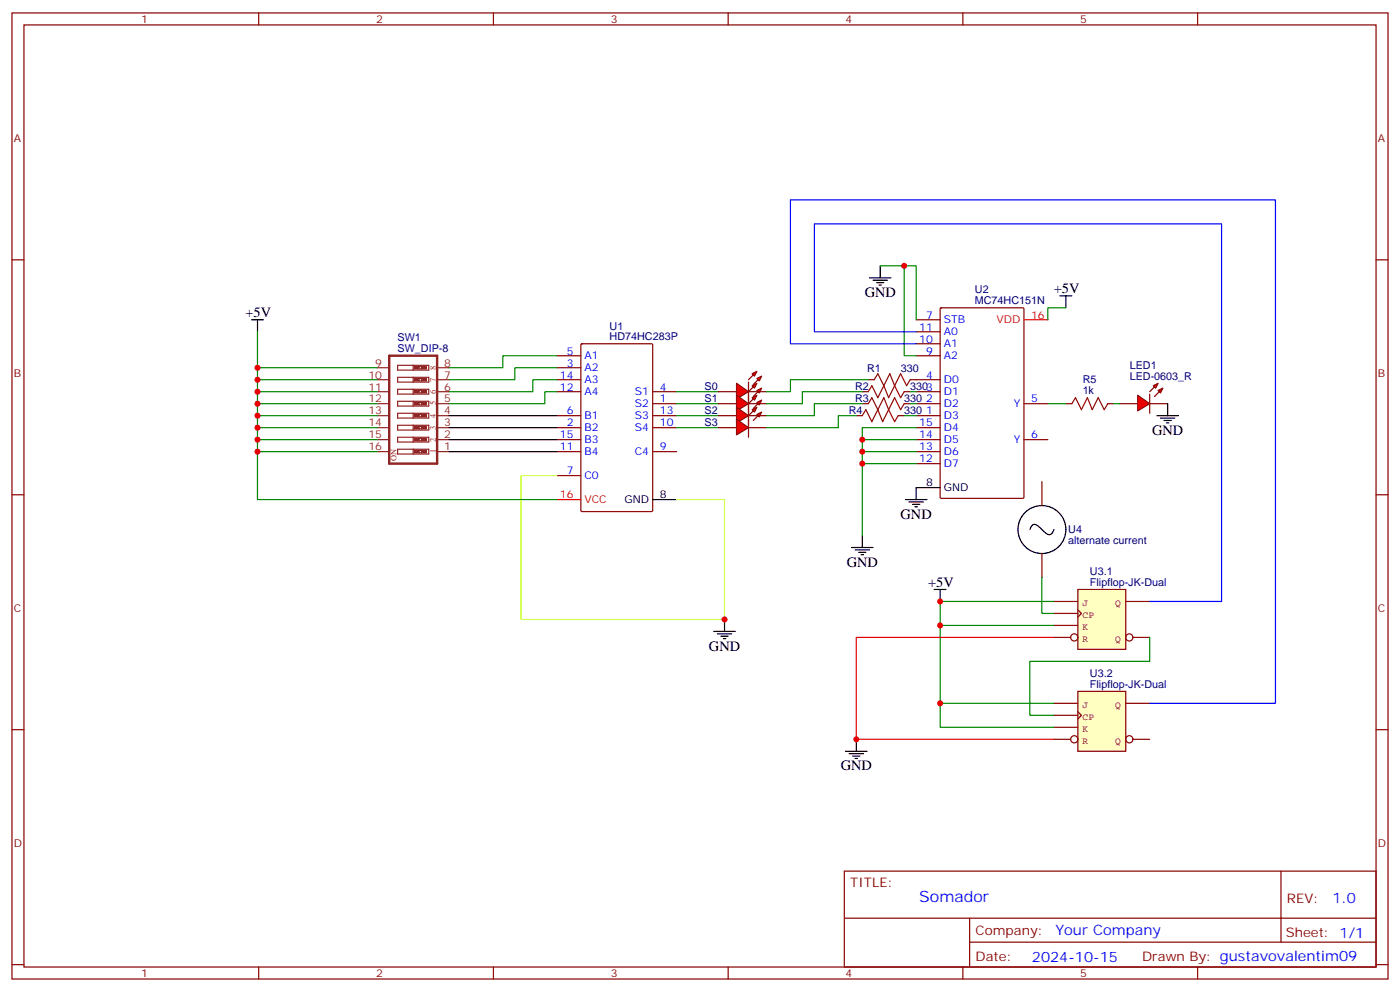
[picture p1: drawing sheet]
<svg xmlns="http://www.w3.org/2000/svg" width="412mm" height="292mm" viewBox="0 0 412 292" stroke-linecap="round" stroke-linejoin="round" font-family="sans-serif">
<g fill="none" stroke="#870000" stroke-width=".35">
<path d="M3.5 3.8h405.4v284.3h-405.4zM7.1 7.3h398.2v277.3h-398.2zM76.2 3.8v3.5M145.3 3.8v3.5M214.5 3.8v3.5M283.6 3.8v3.5M352.8 3.8v3.5M3.5 76.5h3.6M405.3 76.5h3.6M164 108.2h7.1M164 115.3h7.1M164 104.7h7.1"/>
<path d="M164 111.8h7.1M171.2 101.4l.2-.2h20.5l.3 .2 .1 48.8-.2 .3-20.7 .1-.3-.2zM192.3 118.8h7M192.3 115.3h7M164 125.9h7.1M164 122.3h7.1M164 140h7.1M164 132.9h7.1M164 129.4h7.1M192.3 125.9h7M192.3 122.3h7M192.3 132.9h7"/>
<path d="M3.5 145.6h3.6M405.3 145.6h3.6M3.5 214.8h3.6M405.3 214.8h3.6M248.7 256.4h156.6v28.2h-156.6zM377.3 256.4v20.9M248.7 270.2h156.5M285.6 277.3h119.6M285.6 270.2v14.2M3.5 283.9h3.6M76.2 284.6v3.5M145.3 284.6v3.5"/>
<path d="M214.5 284.6v3.5M283.6 284.6v3.5M352.8 284.6v3.5M405.3 283.9h3.6"/>
</g>
<path d="M74.1 94.1h3.5M75.8 94.1v3.5M132.3 122.3h31.7M132.3 125.9h31.7M132.3 129.4h31.7M132.3 132.9h31.7M192.3 147h7M210.3 185.8h6.3M211.3 186.5h4.2M212.4 187.3h2.1M213.1 188h.7M213.4 182.3v3.5" fill="none" stroke="#000" stroke-width=".35"/>
<path d="M164 147h7.1" fill="none" stroke="#f00" stroke-width=".35"/>
<g fill="none" stroke="#8c2424" stroke-width=".35">
<path d="M111.1 108.2h3.6M111.1 111.8h3.6M111.1 115.3h3.6M111.1 118.8h3.6M117.1 107.5h9.2v1.4h-9.2zM117.1 111.1h9.2v1.4h-9.2zM117.1 114.6h9.2v1.4h-9.2zM117.1 118.1h9.2v1.4h-9.2zM121.7 107.5v1.4M121.7 111.1v1.4M121.7 114.6v1.4M121.7 118.1v1.4"/>
<path d="M123.5 107.9h.7M123.5 108.6h.7M123.5 111.4h.7M123.5 112.1h.7M123.5 114.9h.7M123.5 115.6h.7M123.5 118.5h.7M123.5 119.2h.7M128.8 108.2h3.5M128.8 111.8h3.5M128.8 115.3h3.5M128.8 118.8h3.5"/>
<path d="M111.1 122.3h3.6M111.1 125.9h3.6M111.1 129.4h3.6M111.1 132.9h3.6M117.1 121.6h9.2v1.4h-9.2zM117.1 125.2h9.2v1.4h-9.2zM117.1 128.7h9.2v1.4h-9.2zM117.1 132.2h9.2v1.4h-9.2zM121.7 121.6v1.4M121.7 125.2v1.4M121.7 128.7v1.4M121.7 132.2v1.4"/>
<path d="M123.5 122h.7M123.5 122.7h.7M123.5 125.5h.7M123.5 126.2h.7M123.5 129h.7M123.5 129.8h.7M123.5 132.6h.7M123.5 133.3h.7M128.8 122.3h3.5M128.8 125.9h3.5M128.8 129.4h3.5M128.8 132.9h3.5"/>
</g>
<path d="M114.7 104.7h14.1v31.8h-14.1z" fill="none" stroke="#8c2424" stroke-width=".71"/>
<g fill="#8c2424" stroke="#8c2424" stroke-width=".35">
<path d="M122.1 107.9h1.4v.7h-1.4z"/>
<path d="M124.2 107.9h1.4v.7h-1.4z"/>
<path d="M122.1 111.4h1.4v.7h-1.4z"/>
<path d="M124.2 111.4h1.4v.7h-1.4z"/>
<path d="M122.1 114.9h1.4v.7h-1.4z"/>
<path d="M124.2 114.9h1.4v.7h-1.4z"/>
<path d="M122.1 118.5h1.4v.7h-1.4z"/>
<path d="M124.2 118.5h1.4v.7h-1.4z"/>
<path d="M122.1 122h1.4v.7h-1.4z"/>
<path d="M124.2 122h1.4v.7h-1.4z"/>
<path d="M122.1 125.5h1.4v.7h-1.4z"/>
<path d="M124.2 125.5h1.4v.7h-1.4z"/>
<path d="M122.1 129h1.4v.8h-1.4z"/>
<path d="M124.2 129h1.4v.8h-1.4z"/>
<path d="M122.1 132.6h1.4v.7h-1.4z"/>
<path d="M124.2 132.6h1.4v.7h-1.4z"/>
</g>
<g fill="none" stroke="#008700" stroke-width=".35">
<path d="M75.8 97.6v35.3h35.3M75.8 108.2h35.3M75.8 111.8h35.3M75.8 115.3h35.3M75.8 118.8h35.3M164 104.7h-15.8v3.5h-15.9M164 108.2h-12.3v3.6h-19.4M164 111.8h-7v3.5h-24.7M164 115.3h-3.5v3.5h-28.2M199.3 115.3h12.4M199.3 118.8h12.4M75.8 132.9v14.1h88.2"/>
<path d="M75.8 129.4h35.3M75.8 125.9h35.3M75.8 122.3h35.3M199.3 125.9h12.4M199.3 122.3h12.4"/>
</g>
<path d="M164 140h-10.5v42.3h59.9v-35.3h-14.1" fill="none" stroke="#cf3" stroke-width=".35"/>
<g fill="#f00" stroke="#870000" stroke-width=".35">
<path d="M217 112.8l3.5 2.5-3.5 2.1z"/>
<path d="M220.5 112.5v5.6z"/>
</g>
<g fill="#870000" stroke="#870000" stroke-width=".35">
<path d="M220.5 111.8l1.4-1.5z"/>
<path d="M223.3 111.8l-1.4 1.4z"/>
</g>
<g fill="#f00" stroke="#870000" stroke-width=".35">
<path d="M221.5 110l1.5-.7-.8 1.4z"/>
<path d="M223 111.4l1.4-.7-.7 1.4z"/>
</g>
<path d="M211.7 115.3h5.3M220.5 115.3h5.3" fill="none" stroke="#870000" stroke-width=".35"/>
<g fill="#f00" stroke="#870000" stroke-width=".35">
<path d="M217 116.3l3.5 2.5-3.5 2.1z"/>
<path d="M220.5 116v5.6z"/>
</g>
<g fill="#870000" stroke="#870000" stroke-width=".35">
<path d="M220.5 115.3l1.4-1.4z"/>
<path d="M221.9 116.7l1.4-1.4z"/>
</g>
<g fill="#f00" stroke="#870000" stroke-width=".35">
<path d="M221.5 113.5l1.5-.7-.8 1.4z"/>
<path d="M223 114.9l1.4-.7-.7 1.4z"/>
</g>
<path d="M211.7 118.8h5.3M220.5 118.8h5.3" fill="none" stroke="#870000" stroke-width=".35"/>
<g fill="#f00" stroke="#870000" stroke-width=".35">
<path d="M217 119.9l3.5 2.4-3.5 2.2z"/>
<path d="M220.5 119.5v5.7z"/>
</g>
<g fill="#870000" stroke="#870000" stroke-width=".35">
<path d="M220.5 118.8l1.4-1.4z"/>
<path d="M221.9 120.2l1.4-1.4z"/>
</g>
<g fill="#f00" stroke="#870000" stroke-width=".35">
<path d="M221.5 117.1l1.5-.8-.8 1.5z"/>
<path d="M223 118.5l1.4-.7-.7 1.4z"/>
</g>
<path d="M211.7 122.3h5.3M220.5 122.3h5.3" fill="none" stroke="#870000" stroke-width=".35"/>
<g fill="#f00" stroke="#870000" stroke-width=".35">
<path d="M217 123.4l3.5 2.5-3.5 2.1z"/>
<path d="M220.5 123v5.7z"/>
</g>
<g fill="#870000" stroke="#870000" stroke-width=".35">
<path d="M220.5 122.3l1.4-1.4z"/>
<path d="M221.9 123.8l1.4-1.5z"/>
</g>
<g fill="#f00" stroke="#870000" stroke-width=".35">
<path d="M221.5 120.6l1.5-.7-.8 1.4z"/>
<path d="M223 122l1.4-.7-.7 1.4z"/>
</g>
<g fill="none" stroke="#870000" stroke-width=".35">
<path d="M269.9 94.1h7M269.9 97.6h7M277 90.8l.3-.2h24l.3 .2v55.5l-.2 .3-24.1 .1-.3-.2zM254 118.8h1.8M254 115.3h1.8M255.8 111.8h1.7M266.3 118.8h1.8M266.3 115.3h1.8M268.1 111.8h8.8M269.9 118.8h7M269.9 115.3h7M269.9 104.7h7"/>
<path d="M269.9 101.2h7M301.6 118.8h7.1M211.7 125.9h5.3M220.5 125.9h5.3M252.2 122.3h1.8M264.6 122.3h1.7M269.9 125.9h7M269.9 122.3h7M269.9 129.4h7M269.9 136.5h7M269.9 132.9h7M301.6 129.4h7.1"/>
</g>
<g fill="none" stroke="#000" stroke-width=".35">
<path d="M259.3 78.2v3.6M256.1 81.8h6.4M257.2 82.5h4.2M258.2 83.2h2.1M258.9 83.9h.7M312.2 87.1h3.5M314 87.1v3.5M254 157.6v3.5M266.7 147h6.3M267.8 147.7h4.2M268.8 148.4h2.1M269.5 149.2h.7"/>
<path d="M276.9 143.5h-7v3.5M250.8 161.1h6.4M251.9 161.9h4.2M252.9 162.6h2.2M253.6 163.3h.8"/>
</g>
<path d="M301.6 94.1h7.1" fill="none" stroke="#f00" stroke-width=".35"/>
<g fill="none" stroke="#008700" stroke-width=".35">
<path d="M259.3 78.2h10.6v15.9M266.3 78.2v26.5h3.6M314 90.6h-5.3v3.5M254 118.8h-14.1v3.5h-14.1M254 115.3h-17.6v3.5h-10.6M255.8 111.8h-23v3.5h-7M268.1 118.8h1.8M268.1 115.3h1.8M252.2 122.3h-5.3v3.6h-21.1M266.3 122.3h3.6M269.9 136.5h-15.9v21.1M269.9 132.9h-15.9v3.6"/>
<path d="M269.9 129.4h-15.9v3.5M269.9 125.9h-15.9v3.5"/>
</g>
<path d="M255.8 115.3l1-1.8 1.8 3.6 3.5-7.1 1.4 3.5 1.8 3.6 1-1.8M255.8 118.8l1-1.7 1.8 3.5 1.4 3.5 3.5-7 1.8 3.5 1-1.8M257.5 111.8l1.1-1.8 1.7 3.5 1.5 3.6 3.5-7.1 1.8 3.5 1-1.7M254 122.3l1.1-1.7 1.7 3.5 3.5-7 1.5 3.5 1.7 3.5 1.1-1.8" fill="none" stroke="#a10000" stroke-width=".35"/>
<path d="M317.5 173.5h14.1v17.6h-14.1z" fill="#ffffc2" stroke="#850000" stroke-width=".35"/>
<g fill="none" stroke="#850000" stroke-width=".35">
<path d="M310.4 177h7.1M317.5 179.5l1.1 1.1-1.1 1M331.6 177h7.1M310.4 180.6h7.1M310.4 184.1h7.1M310.4 187.6h5M333.7 187.6h5"/>
<circle cx="316.4" cy="187.6" r="1.06"/>
<circle cx="332.7" cy="187.6" r="1.06"/>
</g>
<path d="M317.5 203.5h14.1v17.6h-14.1z" fill="#ffffc2" stroke="#850000" stroke-width=".35"/>
<g fill="none" stroke="#850000" stroke-width=".35">
<path d="M310.4 210.5h7.1M310.4 207h7.1M310.4 214.1h7.1M310.4 217.6h5M317.5 209.5l1.1 1-1.1 1.1M331.6 207h7.1M333.7 217.6h5"/>
<circle cx="316.4" cy="217.6" r="1.06"/>
<circle cx="332.7" cy="217.6" r="1.06"/>
</g>
<path d="M275.2 173.5h3.5M276.9 173.5v3.5M252.2 217.6v3.5M249.1 221.1h6.3M250.1 221.8h4.3M251.2 222.5h2.1M251.9 223.2h.7" fill="none" stroke="#000" stroke-width=".35"/>
<path d="M310.4 177h-33.5v7.1h33.5M276.9 184.1v22.9h33.5M338.7 187.6v7.1h-35.3v15.8h7M276.9 207v7.1h33.5" fill="none" stroke="#008700" stroke-width=".35"/>
<path d="M310.4 187.6h-58.2v30h58.2" fill="none" stroke="#f00" stroke-width=".35"/>
<path d="M269.9 97.6h-30v-31.7h119.9v111.1h-21.1M269.9 101.2h-37.1v-42.4h142.9v148.2h-37" fill="none" stroke="#00f" stroke-width=".35"/>
<g fill="#f00" stroke="#870000" stroke-width=".35">
<path d="M335.1 116.3l3.6 2.5-3.6 2.1z"/>
<path d="M338.7 116v5.6z"/>
</g>
<g fill="#870000" stroke="#870000" stroke-width=".35">
<path d="M338.7 115.3l1.4-1.4z"/>
<path d="M340.1 116.7l1.4-1.4z"/>
</g>
<g fill="#f00" stroke="#870000" stroke-width=".35">
<path d="M339.7 113.5l1.4-.7-.7 1.4z"/>
<path d="M341.1 114.9l1.4-.7-.7 1.4z"/>
</g>
<path d="M314 118.8h1.7M326.3 118.8h1.8M329.8 118.8h5.3M338.7 118.8h5.3M306.9 141.7v7.1M306.9 162.9v7.1" fill="none" stroke="#870000" stroke-width=".35"/>
<path d="M315.7 118.8l1.1-1.7 1.8 3.5 1.7-3.5 1.4 3.5 1.8-3.5 1.8 3.5 1-1.8" fill="none" stroke="#a10000" stroke-width=".35"/>
<path d="M308.7 118.8h5.3M328.1 118.8h1.7M306.9 170v10.6h3.5" fill="none" stroke="#008700" stroke-width=".35"/>
<g fill="none" stroke="#000" stroke-width=".35">
<path d="M344 118.8v3.5M340.8 122.3h6.3M341.8 123h4.3M342.9 123.8h2.1M343.6 124.5h.7M303.4 155.9l.4-.9a1.11 1.11 0 0 1 1.8-.3l1.6 1.4a2.38 2.38 0 0 0 2.5 1.1l.7-1.3"/>
<circle cx="306.9" cy="155.9" r="7.1"/>
</g>
<g fill="#c00">
<circle cx="75.8" cy="129.4" r=".88"/>
<circle cx="75.8" cy="125.9" r=".88"/>
<circle cx="75.8" cy="122.3" r=".88"/>
<circle cx="75.8" cy="108.2" r=".88"/>
<circle cx="75.8" cy="111.8" r=".88"/>
<circle cx="75.8" cy="115.3" r=".88"/>
<circle cx="75.8" cy="118.8" r=".88"/>
<circle cx="75.8" cy="132.9" r=".88"/>
<circle cx="213.4" cy="182.3" r=".88"/>
<circle cx="254" cy="136.5" r=".88"/>
<circle cx="254" cy="132.9" r=".88"/>
<circle cx="254" cy="129.4" r=".88"/>
<circle cx="266.3" cy="78.2" r=".88"/>
<circle cx="276.9" cy="177" r=".88"/>
<circle cx="276.9" cy="184.1" r=".88"/>
<circle cx="276.9" cy="207" r=".88"/>
<circle cx="252.2" cy="217.6" r=".88"/>
</g>
<text font-size="4.6" fill="#00f" x="270.8" y="265.4">Somador</text>
<g font-size="4.2">
<text x="254.7" y="87.4">GND</text>
<text x="310.4" y="86.4">+5V</text>
<text x="72.3" y="93.4">+5V</text>
<text x="339.4" y="128">GND</text>
<text x="265.3" y="152.7">GND</text>
<text x="249.4" y="166.8">GND</text>
<text x="273.4" y="172.8">+5V</text>
<text x="208.8" y="191.5">GND</text>
<text x="247.6" y="226.8">GND</text>
</g>
<g font-size="4.2" fill="#00f">
<text x="392.5" y="265.7">1.0</text>
<text x="310.9" y="275.2">Your Company</text>
<text x="304" y="283">2024-10-15</text>
</g>
<g font-size="3.9" fill="#800">
<text x="250.5" y="261">TITLE:</text>
<text x="379.1" y="265.7">REV:</text>
<text x="287.4" y="275.2">Company:</text>
<text x="378.7" y="275.8">Sheet: 1/1</text>
<text x="287.4" y="282.9">Date:</text>
<text x="336.4" y="282.9">Drawn By: gustavovalentim09</text>
</g>
<g font-size="3.2" fill="#800">
<text x="41.6" y="6.8">1</text>
<text x="110.8" y="6.8">2</text>
<text x="179.9" y="6.8">3</text>
<text x="249.1" y="6.8">4</text>
<text x="318.2" y="6.8">5</text>
<text x="4.1" y="41.9">A</text>
<text x="405.9" y="41.9">A</text>
<text x="4.1" y="111.1">B</text>
<text x="405.9" y="111.1">B</text>
<text x="4.1" y="180.2">C</text>
<text x="405.9" y="180.2">C</text>
<text x="4.1" y="249.3">D</text>
<text x="405.9" y="249.3">D</text>
<text x="41.6" y="287.6">1</text>
<text x="110.8" y="287.6">2</text>
<text x="179.9" y="287.6">3</text>
<text x="249.1" y="287.6">4</text>
<text x="318.2" y="287.6">5</text>
</g>
<g font-size="3.2" fill="#000080">
<text x="287.2" y="89.4">MC74HC151N</text>
<text x="287.2" y="86.2">U2</text>
<text x="117.1" y="100.5">SW1</text>
<text x="179.6" y="100.1">HD74HC283P</text>
<text x="179.6" y="97">U1</text>
<text x="117.1" y="103.6">SW_DIP-8</text>
<text x="255.4" y="109.4">R1</text>
<text x="265.4" y="109.4">330</text>
<text x="318.9" y="112.8">R5</text>
<text x="332.8" y="111.8">LED-0603_R</text>
<text x="332.8" y="108.6">LED1</text>
<text x="207.5" y="114.7">S0</text>
<text x="207.5" y="118.2">S1</text>
<text x="251.9" y="114.7">R2</text>
<text x="251.9" y="118.2">R3</text>
<text x="266.3" y="118.2">330</text>
<text x="268.1" y="114.7">3303</text>
<text x="318.9" y="116">1k</text>
<text x="207.5" y="121.8">S2</text>
<text x="207.5" y="125.3">S3</text>
<text x="250" y="121.7">R4</text>
<text x="266.3" y="121.7">330</text>
<text x="314.7" y="160.1">alternate current</text>
<text x="314.7" y="156.9">U4</text>
<text x="321.1" y="172.4">Flipflop-JK-Dual</text>
<text x="321.1" y="169.3">U3.1</text>
<text x="321.1" y="202.4">Flipflop-JK-Dual</text>
<text x="321.1" y="199.2">U3.2</text>
</g>
<g font-size="3.2" fill="#00f">
<text x="272.8" y="93.8">7</text>
<text x="278" y="95.2">STB</text>
<text x="270.8" y="100.8">10</text>
<text x="270.8" y="97.3">11</text>
<text x="278" y="98.7">A0</text>
<text x="167" y="107.9">3</text>
<text x="167" y="104.4">5</text>
<text x="172.2" y="105.8">A1</text>
<text x="272.8" y="104.4">9</text>
<text x="278" y="105.8">A2</text>
<text x="278" y="102.2">A1</text>
<text x="164.9" y="111.4">14</text>
<text x="172.2" y="109.3">A2</text>
<text x="172.2" y="112.8">A3</text>
<text x="272.8" y="111.4">4</text>
<text x="278" y="112.8">D0</text>
<text x="164.9" y="114.9">12</text>
<text x="172.2" y="116.3">A4</text>
<text x="187" y="119.9">S2</text>
<text x="187" y="116.3">S1</text>
<text x="194.4" y="118.5">1</text>
<text x="194.4" y="114.9">4</text>
<text x="272.8" y="118.5">2</text>
<text x="278" y="119.9">D2</text>
<text x="278" y="116.3">D1</text>
<text x="298.6" y="119.9">Y</text>
<text x="303.7" y="118.5">5</text>
<text x="167" y="125.5">2</text>
<text x="167" y="122">6</text>
<text x="172.2" y="123.4">B1</text>
<text x="187" y="123.4">S3</text>
<text x="194.4" y="125.5">10</text>
<text x="194.4" y="122">13</text>
<text x="270.8" y="125.5">15</text>
<text x="272.8" y="122">1</text>
<text x="278" y="123.4">D3</text>
<text x="164.9" y="129">15</text>
<text x="172.2" y="126.9">B2</text>
<text x="172.2" y="130.5">B3</text>
<text x="187" y="126.9">S4</text>
<text x="270.8" y="129">14</text>
<text x="278" y="130.5">D5</text>
<text x="278" y="126.9">D4</text>
<text x="298.6" y="130.5">Y</text>
<text x="303.7" y="129">6</text>
<text x="164.9" y="132.6">11</text>
<text x="172.2" y="134">B4</text>
<text x="187" y="134">C4</text>
<text x="194.4" y="132.6">9</text>
<text x="270.8" y="136.1">12</text>
<text x="270.8" y="132.6">13</text>
<text x="278" y="137.5">D7</text>
<text x="278" y="134">D6</text>
<text x="167" y="139.6">7</text>
<text x="172.2" y="141">C0</text>
</g>
<g font-size="3.2" fill="#f00">
<text x="293.5" y="95.2">VDD</text>
<text x="303.7" y="93.8">16</text>
<text x="164.9" y="146.7">16</text>
<text x="172.2" y="148.1">VCC</text>
</g>
<g font-size="3.2" fill="#8d2323">
<text x="110.5" y="107.9">9</text>
<text x="130.9" y="107.9">8</text>
<text x="108.5" y="111.4">10</text>
<text x="130.9" y="111.4">7</text>
<text x="108.5" y="114.9">11</text>
<text x="108.5" y="118.5">12</text>
<text x="130.9" y="118.5">5</text>
<text x="130.9" y="114.9">6</text>
<text x="108.5" y="122">13</text>
<text x="108.5" y="125.5">14</text>
<text x="130.9" y="125.5">3</text>
<text x="130.9" y="122">4</text>
<text x="108.5" y="129">15</text>
<text x="130.9" y="129">2</text>
<text x="108.5" y="132.6">16</text>
<text x="130.9" y="132.6">1</text>
</g>
<g font-size="3.2">
<text x="272.8" y="143.2">8</text>
<text x="183.9" y="148.1">GND</text>
<text x="194.4" y="146.7">8</text>
<text x="278" y="144.6">GND</text>
</g>
<g font-size="2.8" fill="#840000">
<text x="318.9" y="178.3">J</text>
<text x="328.5" y="178.3">Q</text>
<text x="318.9" y="181.9">CP</text>
<text x="318.9" y="185.4">K</text>
<text x="318.9" y="188.9">R</text>
<text x="328.5" y="188.9">Q</text>
<text x="318.9" y="208.3">J</text>
<text x="328.5" y="208.3">Q</text>
<text x="318.9" y="211.9">CP</text>
<text x="318.9" y="215.4">K</text>
<text x="318.9" y="218.9">R</text>
<text x="328.5" y="218.9">Q</text>
</g>
<g font-size="2.5" fill="#8d2323">
<text x="128.4" y="112.5" transform="rotate(-90 128.4 112.5)">7</text>
<text x="128.4" y="108.9" transform="rotate(-90 128.4 108.9)">8</text>
<text x="128.4" y="119.2" transform="rotate(-90 128.4 119.2)">5</text>
<text x="128.4" y="116" transform="rotate(-90 128.4 116)">6</text>
<text x="128.4" y="123" transform="rotate(-90 128.4 123)">4</text>
<text x="128.4" y="130.1" transform="rotate(-90 128.4 130.1)">2</text>
<text x="128.4" y="126.6" transform="rotate(-90 128.4 126.6)">3</text>
<text x="116.8" y="135.7" transform="rotate(-90 116.8 135.7)">ON</text>
<text x="128.4" y="133.3" transform="rotate(-90 128.4 133.3)">1</text>
</g>
</svg>
